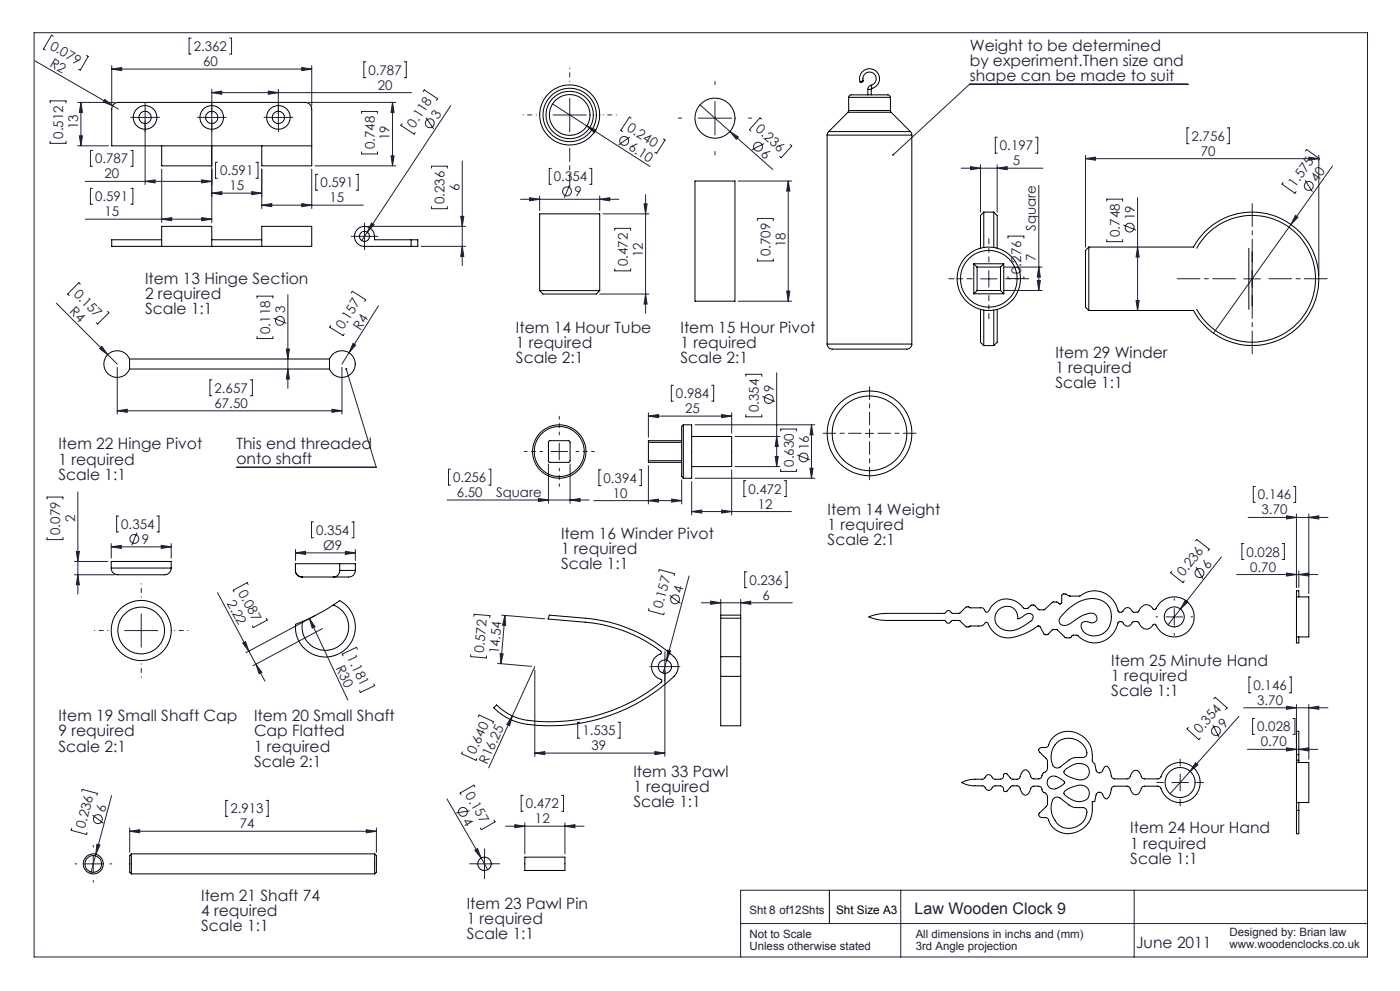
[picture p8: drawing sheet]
<svg xmlns="http://www.w3.org/2000/svg" width="420mm" height="297mm" viewBox="0 0 420 297" stroke-linecap="round" stroke-linejoin="round" font-family="sans-serif">
<g fill="none" stroke="#1b2136" stroke-width=".3">
<path d="M10.2 9.8h400v277h-400zM10.5 18.2l23.3 13.5M16 10.9l-.5-.4-2.4 4.2 .5 .3M25.9 16.6l.6 .3-2.4 4.1-.5-.3M33.5 19.7v12M57.4 11.4h-.7v4.8h.7M68.9 11.4h.6v4.8h-.6M93.5 19.7v12M109.8 18.5h-.7v4.8h.7M121.2 18.5h.7v4.8h-.7M15 30.8v-.6h4.8v.6M23.3 30.7h11.2"/>
<path d="M24.3 30.7v13M24.3 30.7l.4 3h-.9zM31.4 29.8l2.4 1.9-2.8-1.1zM33.5 20.7l3-.5v1zM33.5 20.7h60M33.8 31.7l1.7 1M41 35.2h5M43.5 32.7v22.6M61 35.2h5M63.5 27.8l3-.5v1zM63.5 26.8v39.9M63.5 27.8h59.9"/>
<path d="M80.5 27.3l3 .5-3 .5zM81 35.2h5M83.5 26.8v10.9M90.5 20.2l3 .5-3 .5zM92.5 30.7h26.2M108.5 34v-.6h4.7v.6M117.8 30.7l.4 3h-.9zM117.8 30.7v19M120.6 37.1l-.3 .5 3.9 2.6 .4-.5M126.9 27.5l.4-.6 4 2.7-.4 .5M127.8 35.2l2.3 3.4M135.2 31.7l-26.7 40.4"/>
<path d="M165.8 31.1l10.2 6.6M165.9 34.5h10M170.9 29.5v10M176 37.7l2.8 1.3-.5 .8zM176 37.7l19 12.2M189.3 35.4l-.5-.3-2.6 4 .6 .3M209.5 35.4h10M210 31.4l9 8M214.5 30.4v10M219 39.4l12.8 11.4M219 39.4l2.5 1.7-.6 .6zM228.5 35.7l-.5-.4-3.2 3.6 .5 .4"/>
<path d="M356.4 25.3h-65.6l-22.8 21.1M356.7 38.3h-.6v4.8h.6M368.2 38.3h.6v4.8h-.6M15 42.3v.7h4.8v-.7M23.3 43.7h9.2M23.8 40.7h.9l-.4 3zM25.6 54.4h37.9M27.8 45.1h-.7v4.7h.7M27.8 56.4h-.7v4.8h.7M39.3 45.1h.6v4.7h-.6M39.3 56.4h.6v4.8h-.6M43.5 54.4l3-.5v.9z"/>
<path d="M48.5 50.7v16M60.5 53.9l3 .5-3 .4zM63.5 57.9h15M63.5 57.9l3-.5v.9zM65.3 48.6h-.6v4.8h.6M75.5 57.4l3 .5-3 .4zM76.8 48.6h.6v4.8h-.6M78.5 50.7v11.8M93.5 50.7v11.8M94.5 49.7h24.2M95.3 52.2h-.6v4.8h.6M106.8 52.2h.7v4.8h-.7"/>
<path d="M108.5 45.5v.6h4.7v-.6M117.3 46.7h.9l-.4 3zM129.4 50.4v-.6h4.8v.6M138.7 48.3v31.3M156.1 59.7h29.6M158.9 59.3l3 .4-3 .5zM161.9 58.7v4.4M165.4 50.5h-.6v4.7h.6M170.9 55.5l-1.6 3.8M176.9 50.5h.6v4.7h-.6M179.9 59.7l3-.4v.9zM179.9 58.7v4.4"/>
<path d="M188.9 41.1l-3.3 2.3M193.7 58.3v35.6M199 41.6l.5 .3-2.5 4.1-.6-.4M221.5 54.3h16M229.2 43l-3.6 1.9M236.5 54.3l.5 3h-1zM236.5 54.3v36M237.1 43.3l.4 .4-3.1 3.6-.5-.4M288.4 50.4h24.5M291.1 49.9l3 .5-3 .5zM294.1 49.4v14.2M299.2 49.4v14.2"/>
<path d="M299.2 50.4l3-.5v1zM299.2 41.1h-.6v4.8h.6M310.7 41.1h.6v4.8h-.6M311.6 55.5v31.6M325.6 47.6l3-.5v.9zM325.6 46.6v27.4M325.6 47.6h70M341.3 59.2v33.9M385 54.7l-.4 .5 3.9 2.7 .3-.5M391.5 54l2.2 3.5M391.6 45.3l.4-.5 3.9 2.8-.4 .5M392.6 47.1l3 .5-3 .4z"/>
<path d="M395.6 46.6v35.9M399.7 49.8l-12.4 17.5M25.6 65.7h37.9M48.5 65.7l3-.5v.9zM60.5 65.2l3 .5-3 .4zM78.5 61.5l3-.5v.9zM78.5 61.5h30.5M90.5 61l3 .5-3 .4zM106.9 70.8h4.9M109.4 68.3v5M110.3 67.8h29.4M111.4 66.8l.8 .5-2 2.3z"/>
<path d="M126.3 73.8h13.4M129.4 61.9v.6h4.8v-.6M138.2 64.8h.9l-.4 3zM138.7 73.8l.4 3h-.9zM180.9 64.1h13.8M184.4 69v-.6h4.8v.6M193.2 61.1h.9l-.4 3zM227.2 66.1v-.6h4.8v.6M227.2 77.6v.6h4.8v-.6M302.4 71.4v-.6h4.8v.6M332 60.3v-.6h4.8v.6M332 71.8v.6h4.8v-.6"/>
<path d="M337 67.4l3.8 1.6M341.3 74l.4 3h-.9zM387.3 67.3l-23.3 32.5M388.6 64.6l.8 .5-2.1 2.2zM16.9 90.9l15.4 15.4M24.1 85.2l-.4-.5-3.4 3.4 .4 .4M32.2 93.3l.5 .4-3.4 3.4-.4-.4M77.1 89.4v-.6h4.8v.6M82.1 95.4l3.8 1.5M86.4 88.3v28.1M99.2 97.5l-.3 .6 4 2.5 .4-.5M105.4 87.8l.3-.5 4 2.5-.3 .5"/>
<path d="M113.5 91.7l-8.8 14M179.9 88.1h14.8M184.4 80.5v.7h4.8v-.7M193.7 88.1l.4 3h-.9zM221.5 90.3h16M236 87.2h1l-.5 3.1zM294.1 83.6h5.1M296.7 81.1v5M301.1 80h11.5M301.1 87.1h11.5M302.4 82.9v.6h4.8v-.6M311.2 84.1h.9l-.5 3z"/>
<path d="M311.6 80l.5 3h-.9zM340.8 90.1h.9l-.4 3zM373.1 83.6h5M375.6 81.1v5M29.9 104.5l.7-.7 1.7 2.5zM32.3 106.3l2.9 2.8M35.2 110.1v14M63.6 113.8h-.6v4.8h.6M75.1 113.8h.6v4.8h-.6M77.1 100.9v.6h4.8v-.6M85.9 104.6h.9l-.4 3zM86.4 110.6l.4 3h-.9z"/>
<path d="M102.6 110.1v14M103.9 110.6l9 29.5h-42M104.7 105.7l-2.1 3.4M105.9 102.9l.8 .5-2 2.3zM202 115.5h-.6v4.7h.6M213.5 115.5h.6v4.7h-.6M223.8 112.8v-.6h4.7v.6M228.7 118.8l3.8 1.6M233 111.7v28.1M35.2 123.1l3-.4v.9zM35.2 123.1h67.4M99.6 122.7l3 .4-3 .5z"/>
<path d="M164.5 139.1v11.7M165.3 135.3h5M167.8 132.8v5M171 139.1v11.7M194.5 124.7l3-.5v1zM194.5 123.7v7.4M194.5 139.6v11.4M194.5 124.7h25M208.5 127.3h35.9M216.5 124.2l3 .5-3 .5zM219.5 123.7v6.1M220.5 130.8h13.5"/>
<path d="M220.5 139.8h13.5M223.8 124.3v.6h4.7v-.6M232.6 136.8h.9l-.5 3zM233 130.8l.5 3h-.9zM234.2 129.2v-.6h4.8v.6M239.2 136.3l3.8 1.6M243.5 127.3l.4 3h-.9zM243.5 127.3v16M259.6 129.9h2.5M260.8 128.6v2.5M14.1 149.6v-.6h4.8v.6M23.4 147.4v30.6"/>
<path d="M35.6 154.7h-.6v4.7h.6M41.1 159.6l-1.6 3.8M47.1 154.7h.6v4.7h-.6M94.1 156.4h-.6v4.8h.6M105.6 156.4h.6v4.8h-.6M134.1 149.9h42.7M135.1 140.6h-.6v4.8h.6M146.6 140.6h.6v4.8h-.6M161.5 149.4l3 .5-3 .4zM171 149.9l3-.5v.9zM178.1 150h26.4M180.3 140.8h-.6v4.8h.6"/>
<path d="M191.8 140.8h.6v4.8h-.6M194.5 150l3-.4v.9zM201.5 149.6l3 .4-3 .5zM204.5 143.8v7.2M207.5 153.3l3-.4v.9zM207.5 144.3v10M207.5 153.3h29.9M208.5 143.3h35.9M216.5 152.9l3 .4-3 .5zM219.5 140.8v13.5M223.8 144.1h-.6v4.7h.6M234.2 140.7v.6h4.8v-.6"/>
<path d="M235.3 144.1h.6v4.7h-.6M243 140.3h.9l-.4 3zM374.4 155.1h24M376.6 145.8h-.6v4.8h.6M385.9 154.6l3 .5-3 .4zM388.1 145.8h.6v4.8h-.6M388.9 154.1v22M392.6 155.1l3-.5v.9zM392.6 154.1v23.8M14.1 161.1v.6h4.8v-.6M22.4 168.3h9.9M22.4 172.3h12"/>
<path d="M22.9 165.3h.9l-.4 3zM23.4 172.3l.4 3h-.9zM33.4 162.9v4.3M33.4 163.9h18M33.4 163.9l3-.5v1zM48.4 163.4l3 .5-3 .5zM51.4 162.9v4.3M65.3 177.6l9.3 17.6M74.4 175.2l-.2-.6-4.2 2.3 .2 .5M88.7 164.7v3.3M88.7 165.7h17.9M88.7 165.7l3-.5v1z"/>
<path d="M103.6 165.2l3 .5-3 .5zM106.6 164.7v3.3M197.6 171.3l.2-.6 4.6 1.2-.2 .6M200.9 178.4l3.3 2.5M206.7 172.6l-6.7 25.3M216.2 179.6v4.7M222.2 179.6v4.7M224 171.4h-.6v4.7h.6M235.5 171.4h.6v4.7h-.6M351.5 171.2l-.3 .5 3.7 2.9 .4-.5M355.6 179.9l.7 .5-2.2 2.1zM358.7 162.1l.3-.4 3.8 2.9-.4 .5"/>
<path d="M358.8 170l2.1 3.5M366.4 166.9l-12.3 15.6M371 172.2h24.4M373.2 162.9h-.6v4.8h.6M384.7 162.9h.6v4.8h-.6M385.9 171.7l3 .5-3 .4zM389.6 172.2l3-.5v.9zM389.6 171.2v4.9M37.4 189h9.9M42.4 184v10M72.8 192.7l.9-.4 .9 2.9zM74.6 195.2l2.2 3.9"/>
<path d="M76.8 199.1l2.7 5M76.8 199.1l1.8 2.4-.8 .4zM79.9 185.3l.3 .5-4.2 2.3-.3-.5M92.8 185.3l1.7 2.6-.8 .3zM92.8 185.3l11.6 24.5M94.6 184.5l-20.8 11.1M96.7 188.4l-20.8 11.1M107.2 194.6l-.2-.6-4.3 2 .2 .6M141.2 196.2l-.1 .6 4.8 .4v-.6M142.2 184.7v-.6l4.8 .4-.1 .6M149.3 198.8l10.2 .9M150 195.9l1 .1-.8 2.9z"/>
<path d="M150.5 184.4l12.9 1.1M151.5 184.4l-1.3 14.5M151.5 184.4l.2 3.1-.9-.1zM160.4 199.8l-13.8 30.3M194.7 182.4l-.2 .6 4.6 1.2 .1-.6M197 199.8h5M199.5 197.3v29.4M200 197.9l-1.1 3.8M200.3 194.8l.9 .3-1.2 2.8zM210.4 180.7h27.3M213.2 180.2l3 .5-3 .4zM222.2 180.7l3-.5v.9z"/>
<path d="M349.8 184.9h5M352.3 182.4v5M354.1 182.5l-3.7 4.8M112.1 205l.3 .5-4.3 2-.3-.5M143.5 214.9l.3-.6 4.3 2-.3 .5M153.7 214.6l-.8 2.9-.9-.4zM160.4 200.8v25.9M173.9 216.5h-.6v4.7h.6M185.4 216.5h.6v4.7h-.6M356.5 218l-.4 .5 3.6 3.1 .4-.4M363.9 217.2l1.8 3.7M364.1 209.4l.5-.4 3.5 3.2-.4 .4"/>
<path d="M371.7 214.7l-14.7 16.5M373.1 212.1h25.3M375.3 202.9h-.6v4.7h.6M376.4 215.3h-.6v4.8h.6M385.9 211.7l3 .4-3 .5zM386.8 202.9h.6v4.7h-.6M387.9 215.3h.6v4.8h-.6M388.9 211.1v13.5M392.6 211.1v16.4M392.6 212.1l3-.4v.9zM24.5 237.1l.2-.5 4.5 1.2-.1 .6M33.5 238.4l-6.3 23.4"/>
<path d="M68.4 239.9h-.7v4.7h.7M79.9 239.9h.6v4.7h-.6M134.1 239.4l10.3 17.8M138.7 225.3l-.2 .6 4.3 2 .3-.6M142.5 235.8l-.3-.5-4.2 2.4 .3 .5M157 238.4h-.6v4.7h.6M160.4 225.7l3-.5v1zM160.4 225.7h39.1M168.5 238.4h.6v4.7h-.6M196.5 225.2l3 .5-3 .5zM351.5 234.5h5.1M354 232v5"/>
<path d="M357 231.2l-6 6.7M358.7 228.6l.7 .6-2.4 2zM374.2 224.6h21.2M385.9 224.1l3 .5-3 .5zM389.6 224.6l3-.5v1zM21.5 248.2l-.2 .6 4.7 1.3 .1-.6M25.5 258.9h5M27.7 244.3l3.3 2.4M28 256.4v5M29.1 253l.9 .3-1.2 2.7zM38.9 249.1l3-.4v.9zM38.9 248.1v7.3"/>
<path d="M38.9 249.1h74M109.9 248.7l3 .4-3 .5zM112.9 248.1v7.3M140.9 243l-4.1 .6M142.5 254.8l.8-.5 1.1 2.9zM142.8 258.9h5M144.4 257.2l1.9 3.4M145.3 256.4v5M148.2 245.8l.3 .5-4.1 2.4-.3-.6M151.7 247.6h23.5M154.4 247.2l3 .4-3 .5zM157.4 246.6v9.3"/>
<path d="M169.5 247.6l3-.4v.9zM169.5 246.6v9.3M222.2 276.8h188M270.2 266.8v20M340.3 266.8v20M410.2 266.8h-188v20"/>
<circle cx="128.9" cy="36.9" r="1.34"/>
<circle cx="170.1" cy="57.4" r="1.34"/>
<circle cx="187.2" cy="42.3" r="1.34"/>
<circle cx="227.4" cy="44" r="1.34"/>
<circle cx="392.6" cy="55.7" r="1.33"/>
<circle cx="338.9" cy="68.2" r="1.32"/>
<circle cx="84" cy="96.2" r="1.33"/>
<circle cx="230.6" cy="119.6" r="1.33"/>
<circle cx="241.1" cy="137.1" r="1.33"/>
<circle cx="40.3" cy="161.5" r="1.33"/>
<circle cx="202.5" cy="179.6" r="1.34"/>
<circle cx="359.9" cy="171.7" r="1.33"/>
<circle cx="364.8" cy="219.1" r="1.33"/>
<circle cx="29.4" cy="245.5" r="1.33"/>
<circle cx="138.9" cy="243.3" r="1.32"/>
</g>
<g fill="none" stroke="#1b2136" stroke-width=".3" stroke-dasharray="15.2 1.3 1.3 1.3">
<path d="M41 35.2h-1.8M43.5 32.7v-1.9M43.5 37.7v1.8M46 35.2h1.9M61 35.2h-1.8M63.5 32.7v-1.9M63.5 37.7v1.8M66 35.2h1.9M81 35.2h-1.8M83.5 32.7v-1.9M83.5 37.7v1.8M86 35.2h1.9"/>
<path d="M204.5 35.4h-1M214.5 25.4v-1M224.5 35.4h1M214.5 45.4v1M106.9 70.8h-1.5M109.4 68.3v-1.5M109.4 73.3v1.5M111.9 70.8h1.5M352.3 179.9v-.5M197 199.8h-2M199.5 197.3v-2M202 199.8h2"/>
<path d="M347.3 184.9h-.5M352.3 189.9v.5M357.3 184.9h.5M199.5 202.3v2M349.1 234.5h-2M354.1 229.5v-2M354.1 239.5v2M359.1 234.5h2M23 258.9h-.5M28 253.9v-.5M33 258.9h.5M142.9 258.9h-2"/>
<path d="M145.4 256.4v-2M147.9 258.9h2M28 263.9v.5M145.4 261.4v2"/>
</g>
<path d="M162.8 135.3h-5.5M167.8 130.3v-5.5M172.8 135.3h5.5M167.8 140.3v5.5" fill="none" stroke="#1b2136" stroke-width=".3" stroke-dasharray="15.2 1.3 1.3 1.3" stroke-dashoffset="14.4"/>
<path d="M160.9 34.4h-4M170.9 24.4v-4M180.9 34.4h4M42.4 178.9v-4M32.4 188.9h-4M42.4 198.9v4M52.4 188.9h4" fill="none" stroke="#1b2136" stroke-width=".3" stroke-dasharray="15.2 1.3 1.3 1.3" stroke-dashoffset="15.1"/>
<path d="M375.7 78.5v-17.5M370.7 83.5h-17.5M375.7 88.5v17.5M380.7 83.5h17.5" fill="none" stroke="#1b2136" stroke-width=".3" stroke-dasharray="15.2 1.3 1.3 1.3" stroke-dashoffset="8.4"/>
<path d="M296.7 78.5v-7M291.7 83.5h-7M296.7 88.5v7M301.7 83.5h7" fill="none" stroke="#1b2136" stroke-width=".3" stroke-dasharray="15.2 1.3 1.3 1.3" stroke-dashoffset="13.6"/>
<path d="M170.9 44.4v11.7" fill="none" stroke="#1b2136" stroke-width=".3" stroke-dasharray="15.2 1.3 1.3 1.3" stroke-dashoffset="11.3"/>
<path d="M258.4 129.9h-11.5M260.9 127.4v-11.5M260.9 132.4v11.4M263.4 129.9h11.4" fill="none" stroke="#1b2136" stroke-width=".3" stroke-dasharray="15.2 1.3 1.3 1.3" stroke-dashoffset="11.4"/>
<path d="M248.8 266.8v10" fill="none" stroke="#000" stroke-width=".3"/>
<g fill="#1b2136">
<path d="M92.8 185.3l1.7 2.6-.8 .3z"/>
<path d="M142.5 254.8l.8-.5 1.1 2.9z"/>
<path d="M29.9 104.5l.7-.7 1.7 2.5z"/>
<path d="M31.4 29.8l2.4 1.9-2.8-1.1z"/>
<path d="M358.7 228.6l.7 .6-2.4 2z"/>
<path d="M355.6 179.9l.7 .5-2.2 2.1z"/>
<path d="M388.6 64.6l.8 .5-2.1 2.2z"/>
<path d="M111.4 66.8l.8 .5-2 2.3z"/>
<path d="M105.9 102.9l.8 .5-2 2.3z"/>
<path d="M153.7 214.6l-.8 2.9-.9-.4z"/>
<path d="M200.3 194.8l.9 .3-1.2 2.8z"/>
<path d="M29.1 253l.9 .3-1.2 2.7z"/>
<path d="M219 39.4l2.5 1.7-.6 .6z"/>
<path d="M176 37.7l2.8 1.3-.5 .8z"/>
<path d="M103.7 110.3a.31 .31 0 0 0 0 .5 .31 .31 0 0 0 .5-.2 .31 .31 0 0 0-.4-.3l.1 .3zM267.7 46.2v.4l.3-.2-.3 .2a.31 .31 0 0 0 .5 0 .31 .31 0 0 0-.1-.5 .31 .31 0 0 0-.4 .1z"/>
<path d="M171 149.9l3-.5v.9zM161.5 149.4l3 .5-3 .4z"/>
<path d="M389.6 224.6l3-.5v1zM385.9 224.1l3 .5-3 .5z"/>
<path d="M75.5 57.4l3 .5-3 .4zM63.5 57.9l3-.5v.9zM179.9 59.7l3-.4v.9zM158.9 59.3l3 .4-3 .5zM216.5 124.2l3 .5-3 .5zM194.5 124.7l3-.5v1zM201.5 149.6l3 .4-3 .5zM194.5 150l3-.4v.9zM169.5 247.6l3-.4v.9zM154.4 247.2l3 .4-3 .5zM392.6 212.1l3-.4v.9zM385.9 211.7l3 .4-3 .5z"/>
<path d="M33.5 20.7l3-.5v1zM90.5 20.2l3 .5-3 .5zM78.5 61.5l3-.5v.9zM90.5 61l3 .5-3 .4zM48.5 65.7l3-.5v.9zM60.5 65.2l3 .5-3 .4zM207.5 153.3l3-.4v.9zM216.5 152.9l3 .4-3 .5zM88.7 165.7l3-.5v1zM103.6 165.2l3 .5-3 .5zM38.9 249.1l3-.4v.9zM109.9 248.7l3 .4-3 .5zM325.6 47.6l3-.5v.9zM392.6 47.1l3 .5-3 .4z"/>
<path d="M160.4 225.7l3-.5v1zM196.5 225.2l3 .5-3 .5z"/>
<path d="M43.5 54.4l3-.5v.9zM60.5 53.9l3 .5-3 .4z"/>
<path d="M63.5 27.8l3-.5v1zM80.5 27.3l3 .5-3 .5z"/>
<path d="M213.2 180.2l3 .5-3 .4zM222.2 180.7l3-.5v.9z"/>
<path d="M48.4 163.4l3 .5-3 .5zM33.4 163.9l3-.5v1zM299.2 50.4l3-.5v1zM291.1 49.9l3 .5-3 .5z"/>
<path d="M392.6 155.1l3-.5v.9zM385.9 154.6l3 .5-3 .4zM389.6 172.2l3-.5v.9zM385.9 171.7l3 .5-3 .4z"/>
<path d="M151.5 184.4l.2 3.1-.9-.1zM150 195.9l1 .1-.8 2.9z"/>
<path d="M23.8 40.7h.9l-.4 3zM24.3 30.7l.4 3h-.9z"/>
<path d="M86.4 110.6l.4 3h-.9zM85.9 104.6h.9l-.4 3z"/>
<path d="M311.6 80l.5 3h-.9zM311.2 84.1h.9l-.5 3z"/>
<path d="M117.8 30.7l.4 3h-.9zM117.3 46.7h.9l-.4 3zM138.2 64.8h.9l-.4 3zM138.7 73.8l.4 3h-.9zM193.2 61.1h.9l-.4 3zM193.7 88.1l.4 3h-.9zM236.5 54.3l.5 3h-1zM236 87.2h1l-.5 3.1zM233 130.8l.5 3h-.9zM232.6 136.8h.9l-.5 3zM243.5 127.3l.4 3h-.9zM243 140.3h.9l-.4 3zM22.9 165.3h.9l-.4 3zM23.4 172.3l.4 3h-.9zM341.3 74l.4 3h-.9zM340.8 90.1h.9l-.4 3z"/>
<path d="M72.8 192.7l.9-.4 .9 2.9zM76.8 199.1l1.8 2.4-.8 .4z"/>
<path d="M35.2 123.1l3-.4v.9zM99.6 122.7l3 .4-3 .5z"/>
</g>
<g fill="none" stroke="#000" stroke-width=".3">
<path d="M34.1 31.3l.5-.4 .9-.2h56a2.05 2.05 0 0 1 2 2v11h-60v-11l.2-.9zM248.6 39.4l-.5 1.1M248.6 39.4h24.5M254.4 33.7h12.9M254.4 33.7l-5.8 5.7M254.6 33.1l-.2 .6M254.6 29.2a.97 .97 0 0 1 1.4-.8h10.5l.5 .3 .1 .5M254.6 33.1h12.5M254.6 29.2h12.5M254.6 29.2v3.9M258 24.5a3 3 0 0 1 2-3.8 3 3 0 0 1 3.8 2.1 3 3 0 0 1-2.3 3.7M258.9 24.2l-.5 .5-.4-.2"/>
<path d="M258.9 24.2a2 2 0 0 1 1.4-2.5 2 2 0 0 1 2.5 1.4 2 2 0 0 1-1.5 2.4M258.9 24.2l-.9 .3M260.4 26.8h1M260.4 26.8v1.6M261.3 25.5a1.31 1.31 0 0 0-.9 1.3M261.3 25.5l.2 1M261.4 26.8v1.6M261.5 26.5l-.1 .3M267.1 33.1l.2 .6M267.1 29.2v3.9M267.3 33.7l5.8 5.7M273.1 39.4l.4 1.1"/>
<path d="M48.5 43.7v6h15v-6M78.5 43.7v6h15v-6M208.5 54.3h12v36h-12zM248.1 40.5h25.4M248.1 40.5v62.6M273.5 40.5v62.6M48.5 73.8v-6h15v6M48.5 71.9h-15v1.9h60v-6h-15v6M63.5 71.9h15M123.3 71.9h2v1.9h-2M123.3 71.9h-10.9a3.2 3.2 0 0 0-2.3-4 2.99 2.99 0 0 0-3.7 2.6 2.99 2.99 0 0 0 3 3.3h13.9M123.3 71.9v1.9"/>
<path d="M292.1 79.1h9M292.1 79.1v8.9M292.1 79.1l1 .9M295.1 63.6v10.6M295.1 63.6l-1 1v9.8M295.1 63.6h3M298.1 63.6v10.6M298.1 63.6l1.1 1v9.8M301.1 79.1v8.9M301.1 79.1l-1 .9M326.6 74v19.1M326.6 74l-1 1.1v17l1 1"/>
<path d="M326.6 74h31.4M358 74.2a20 20 0 0 1 30.3-6.1 20 20 0 0 1 0 30.9 20 20 0 0 1-30.3-6M359 74.4a19 19 0 0 1 28.8-5.5 19 19 0 0 1 0 29.3 19 19 0 0 1-28.8-5.5M374.7 74.4v18.3M375.6 75.4v16.3M161.9 87.1h18M161.9 87.1v-23h18v23M161.9 87.1l1 1h16l1-1M292.1 88h9M293.1 87.1h7M293.1 87.1l-1 .9M293.1 80v7.1"/>
<path d="M293.1 80h7M294.1 92.7v9.8l1 1.1M295.1 93v10.6M298.1 93v10.6M299.2 92.7v9.8l-1.1 1.1M300.1 87.1l1 .9M300.1 80v7.1M326.6 93.1h31.4M38.9 107.6a4 4 0 0 0-6.2-1.7 4 4 0 0 0 0 6.4 4 4 0 0 0 6.2-1.7M38.9 107.6v3M38.9 110.6h59.9M38.9 107.6h59.9"/>
<path d="M98.8 107.6a4 4 0 0 1 6.2-1.7 4 4 0 0 1 0 6.4 4 4 0 0 1-6.2-1.7M98.8 107.6v3M248.1 103.1a2.01 2.01 0 0 0 2.7 1.5h21.1a1.46 1.46 0 0 0 1.6-1.5M248.1 103.1h25.4M295.1 103.6h3M164.6 132.3l.3-.2h5.9l.2 .4v5.9l-.4 .2-5.9-.1-.2-.3zM194.5 138.1v.5h10M194.5 132.6h10M194.5 138.1h10M194.5 132.6v5.5M204.5 132.1h-10v.5M205 127.3l-.5 .5v15l.5 .5"/>
<path d="M205 127.3v16M205 127.3h2.5v16h-2.5M207.5 130.8h12v9h-12M33.4 170.2a2.53 2.53 0 0 0 3.3 2.1h12.1a2.12 2.12 0 0 0 2.6-2.1M33.4 170.2v-1.9h18v1.9M33.4 170.2h18M88.6 171a1.97 1.97 0 0 0 2.2 1.9M88.6 171h.1M88.6 168.9v2.1M88.6 168.9h.1M88.7 171a2 2 0 0 0 2.1 1.9M88.7 168.9h13.2"/>
<path d="M90.8 172.9h9.2M101.9 171l-.1 .8-.5 .7-1.3 .4M101.9 168.9h4.7v2.1M101.9 171h4.7M101.9 168.9v2.1M106.6 171a2.36 2.36 0 0 1-3.1 1.9h-3.5M388.9 178.9h3.7v12h-3.7M388.9 178.9v12M388.9 178.9v-1.8h.7v1.8M100 181.3l1.4-.9a.91 .91 0 0 1 1.5 .3 9 9 0 0 1-1.6 15.4 9 9 0 0 1-12.6-9l2.1-.9M100 181.3a7 7 0 0 1 4.2 8.7 7 7 0 0 1-8.5 4.6 7 7 0 0 1-4.9-8.4M100 181.3l-5.4 3.2-3.8 1.7"/>
<path d="M164.8 184.4l10.8 .9a44.4 44.4 0 0 1 27.1 12.2 4.1 4.1 0 0 1-.5 5.2 53.5 53.5 0 0 1-46.5 13.9 17 17 0 0 1-7.6-4.5l.9-.8a17.2 17.2 0 0 0 12.6 4.9 51.8 51.8 0 0 0 37-12.1l-.1-.3a4.2 4.2 0 0 1-3-3.9 4.2 4.2 0 0 1 2.8-4l.1-.4a41.9 41.9 0 0 0-22.9-9l-11.1-1zM216.2 196.8v5.9M216.2 185.3v11.5M216.2 196.8h6M216.2 185.3h6M216.2 185.3v-.9h6v.9M222.2 196.8v5.9M222.2 185.3v11.5M260.6 184.9a14.7 14.7 0 0 1 5.4-1.1h17.5a1.05 1.05 0 0 1 .9-.8 1.05 1.05 0 0 1 1.1 .7l2.3 .1 2.1-1.9h.8l.3 .3h3.8l1.2 1.3 .7-.5a6 6 0 0 1 10.5-.7h1.1l1.1-.9 .7-.1 1.6 1.4h1.6l2.6-2.3h1.2l.8 .6 .5-.1 .1-2.5 .4-.4h.6l1.4 .6h3a7.1 7.1 0 0 1 11.6 4.6l.4 .3 .8-.2a1.59 1.59 0 0 1 1.6-1.2 1.59 1.59 0 0 1 1.5 1.3l1.7-.1a2.37 2.37 0 0 1 1.9-1.9 2.37 2.37 0 0 1 2.5 1.1 .49 .49 0 0 0 .5 .2 .49 .49 0 0 0 .4-.3 6 6 0 0 1 9.3-2.1 6 6 0 0 1-.3 9.5 6 6 0 0 1-9.2-2.7h-.5a2.34 2.34 0 0 1-2.4 1.4 2.34 2.34 0 0 1-2.1-1.9l-.4-.3-1.4 .1a1.6 1.6 0 0 1-1.5 1.3 1.6 1.6 0 0 1-1.6-1.3l-.8-.1-.4 .2a7.2 7.2 0 0 1-5 5.9 7.2 7.2 0 0 1-7.5-2h-1.2l-.7 .7h-1.4l-2.7-2.4h-1.3l-1.3 1.4-.9 .1-1.5-2.5-.7-.1a17.5 17.5 0 0 1-9.5 3.6 7.5 7.5 0 0 1-5.7-4.7h-.3l-.8 .8-.9 .3h-3.1l-.3 .3h-.8l-2.1-2h-2.2a1.11 1.11 0 0 1-.9 .8 1.11 1.11 0 0 1-1.1-.6l-18.3-.2-2.7-.4zM299.8 182.5a3.3 3.3 0 0 1 3.8-.5 3.3 3.3 0 0 1 1.7 3.5l.6-.1 1.1-.7a1.62 1.62 0 0 1 1.6-.9 1.62 1.62 0 0 1 1.4 1.2l-.1 .3a2.26 2.26 0 0 1-1.5 1.4l-.8 .6a6.3 6.3 0 0 1-8.1 .5 3.5 3.5 0 0 1 .3-5.3zM318 181h.1M320 182.9a10.1 10.1 0 0 1 10.2-3.1 5.6 5.6 0 0 1 2.6 8 4.7 4.7 0 0 1-8.1 .9 1.54 1.54 0 0 1 0-2.1 1.54 1.54 0 0 1 2.1-.1 1.5 1.5 0 0 0 2.3-.7 1.5 1.5 0 0 0-1.2-2 10.3 10.3 0 0 0-6.5 2.9 2.43 2.43 0 0 1-3.5 .1 1.99 1.99 0 0 1 .8-2.5z"/>
<path d="M388.9 190.9v1.8h.7v-1.8M216.2 202.7v14.8h6v-14.8M216.2 202.7h6M288.4 234.5a8.8 8.8 0 0 1 4.1-1h2.3l.7-.4a1.2 1.2 0 0 1 1.2-.9 1.2 1.2 0 0 1 1.1 1l.6 .3h1.8a1.55 1.55 0 0 0 1-1.6l.7-.1 1.6 1.6 1.8 .1a1.43 1.43 0 0 0 1-1.5 1.34 1.34 0 0 1 1.3-1.3 1.34 1.34 0 0 1 1.4 1.2 1.4 1.4 0 0 0 1.2 1.5h1.6a2.04 2.04 0 0 0 1-1.6l1-.6 .4-.6v-2.6l-.2-.5-2.1-2a.81 .81 0 0 1-.2-1 .81 .81 0 0 1 .9-.5h1.2l.6-.3a6.4 6.4 0 0 1 10.3-3.1 7.9 7.9 0 0 1 3 7.6l.7 .6 .5 2.2a1.09 1.09 0 0 0 1.1 .6 1.09 1.09 0 0 0 .9-1 .95 .95 0 0 1 1-1 .95 .95 0 0 1 .9 1l.3 .6a2.11 2.11 0 0 0 .9 2.2h4.3a1.56 1.56 0 0 0 1.1-1.4 1.38 1.38 0 0 1 1.3-1.2 1.38 1.38 0 0 1 1.4 1.2 1.46 1.46 0 0 0 1.2 1.4h4.2l.6-.3a6.1 6.1 0 0 1 9.4-3.5 6.1 6.1 0 0 1-.4 10.1 6.2 6.2 0 0 1-9-3.8l-.6-.3-4.5 .1a1.56 1.56 0 0 0-.9 1.4 1.47 1.47 0 0 1-1.6 1.1 1.47 1.47 0 0 1-1.3-1.5 1.15 1.15 0 0 0-1.1-1.1h-3.9a1.48 1.48 0 0 0-1 1.8 2.49 2.49 0 0 1-1.3 2 2.07 2.07 0 0 1-1.2-1.6l-.5-.3h-.6l-.7 .4-.5 2.3h-.7v2.7a7.1 7.1 0 0 1-4.7 6.5 7.1 7.1 0 0 1-7.8-2.1l-.6-1.5a.99 .99 0 0 0-1-.8h-1.2a.76 .76 0 0 1-.8-.5 .76 .76 0 0 1 .3-.8l2.1-2.1 .3-.8-.2-2.5-.3-.5-1-.6-.2-.5a1 1 0 0 0-1-1.1h-1.6a1.49 1.49 0 0 0-1 1.5 1.34 1.34 0 0 1-1.4 1.2 1.34 1.34 0 0 1-1.3-1.3 1.35 1.35 0 0 0-1.2-1.5h-1.5l-1.5 1.6a.63 .63 0 0 1-1-.4 1.07 1.07 0 0 0-1-1.2h-1.7l-.7 .4a1.18 1.18 0 0 1-1.2 1 1.18 1.18 0 0 1-1.1-1.1l-.6-.3-3.9-.1zM314.8 233a3.3 3.3 0 0 1 4.2 1l.4 .5a4.1 4.1 0 0 1-4 1.9 1.95 1.95 0 0 1-.6-3.4zM316.1 239.3l.5-.3 .9-.1 4 2.8 1.4 .3h1.9a1.36 1.36 0 0 1 1.1 2.2 5.3 5.3 0 0 1-9 2.4 6.4 6.4 0 0 1-.8-7.3zM317.1 222.6a5.4 5.4 0 0 1 5.6-1 5.4 5.4 0 0 1 3.3 4.5l-.2 .5-.7 .4h-2.2l-1.7 .4-3.1 2.5a1.55 1.55 0 0 1-2.5-1.2 6.1 6.1 0 0 1 1.5-6.1zM319.6 236.9a8.7 8.7 0 0 1 5.4-1.5 2.47 2.47 0 0 1 1.8 2.8 2.47 2.47 0 0 1-2.7 2 6.7 6.7 0 0 1-4.9-2.4v-.3zM319.8 230.5a5.2 5.2 0 0 1 6.3-1 2.52 2.52 0 0 1 .4 3.1 2.52 2.52 0 0 1-2.9 1.1 6.8 6.8 0 0 1-4.4-2.2zM388.9 228.5v12M388.9 228.5h3.7v12h-3.7M388.9 227.9v.6"/>
<path d="M388.9 226.2v-7h.7v7M388.9 227.9h.7M388.9 226.2v1.7M388.9 226.2h.7M389.6 227.9v.6M389.6 226.2v1.7M39.4 255.9v6M39.4 255.9l-.5 .5v5l.5 .5M39.4 255.9h73M112.4 255.9v6M112.4 255.9l.5 .5v5l-.5 .5M157.4 256.9h12.1v4h-12.1z"/>
<path d="M388.9 242.9v7h.7v-7M388.9 242.9h.7M388.9 240.5v2.4M389.6 240.5v2.4M39.4 261.9h73"/>
<circle cx="43.5" cy="35.2" r="3.5"/>
<circle cx="43.5" cy="35.2" r="1.84"/>
<circle cx="63.5" cy="35.2" r="3.5"/>
<circle cx="63.5" cy="35.2" r="1.84"/>
<circle cx="83.5" cy="35.2" r="3.5"/>
<circle cx="83.5" cy="35.2" r="1.85"/>
<circle cx="170.9" cy="34.5" r="6.1"/>
<circle cx="170.9" cy="34.4" r="8"/>
<circle cx="170.9" cy="34.4" r="9"/>
<circle cx="170.9" cy="34.4" r="7.1"/>
<circle cx="214.5" cy="35.4" r="6"/>
<circle cx="109.3" cy="70.8" r="1.5"/>
<circle cx="296.6" cy="83.6" r="9.5"/>
<circle cx="296.7" cy="83.6" r="8.5"/>
<circle cx="167.8" cy="135.3" r="8"/>
<circle cx="167.8" cy="135.3" r="7.5"/>
<circle cx="260.8" cy="129.9" r="11.2"/>
<circle cx="260.9" cy="129.9" r="12.7"/>
<circle cx="42.3" cy="189" r="7"/>
<circle cx="42.4" cy="189" r="9"/>
<circle cx="199.5" cy="199.8" r="2"/>
<circle cx="352.3" cy="184.9" r="3"/>
<circle cx="354" cy="234.5" r="4.5"/>
<circle cx="28" cy="258.9" r="2.99"/>
<circle cx="28" cy="258.9" r="2.5"/>
<circle cx="145.4" cy="258.9" r="2"/>
</g>
<text font-size="4.8" fill="#1b2136" x="274.4" y="273.9">Law Wooden Clock 9</text>
<g font-size="4.7" fill="#1b2136">
<text x="290.9" y="15.2">Weight to be determined</text>
<text x="290.9" y="19.7">by experiment.Then size and</text>
<text x="290.9" y="24.2">shape can be made to suit</text>
<text x="43.5" y="85">Item 13 Hinge Section</text>
<text x="43.5" y="89.5">2 required</text>
<text x="43.5" y="94.1">Scale 1:1</text>
<text x="154.8" y="99.8">Item 14 Hour Tube</text>
<text x="204.1" y="99.8">Item 15 Hour Pivot</text>
<text x="154.8" y="104.4">1 required</text>
<text x="204.1" y="104.4">1 required</text>
<text x="316.6" y="107.3">Item 29 Winder</text>
<text x="154.8" y="108.9">Scale 2:1</text>
<text x="204.1" y="108.9">Scale 2:1</text>
<text x="316.6" y="111.8">1 required</text>
<text x="316.6" y="116.3">Scale 1:1</text>
<text x="17.5" y="134.7">Item 22 Hinge Pivot</text>
<text x="70.9" y="134.5">This end threaded</text>
<text x="17.5" y="139.2">1 required</text>
<text x="17.5" y="143.8">Scale 1:1</text>
<text x="70.9" y="139">onto shaft</text>
<text x="248.3" y="154.2">Item 14 Weight</text>
<text x="168.3" y="161.5">Item 16 Winder Pivot</text>
<text x="248.3" y="158.8">1 required</text>
<text x="168.3" y="166">1 required</text>
<text x="248.3" y="163.3">Scale 2:1</text>
<text x="168.3" y="170.5">Scale 1:1</text>
<text x="333.4" y="199.6">Item 25 Minute Hand</text>
<text x="333.4" y="204.1">1 required</text>
<text x="333.4" y="208.6">Scale 1:1</text>
<text x="17.5" y="216.2">Item 19 Small Shaft Cap</text>
<text x="17.5" y="220.7">9 required</text>
<text x="76.2" y="216.2">Item 20 Small Shaft</text>
<text x="76.2" y="220.7">Cap Flatted</text>
<text x="17.5" y="225.2">Scale 2:1</text>
<text x="76.2" y="225.2">1 required</text>
<text x="76.2" y="229.8">Scale 2:1</text>
<text x="190" y="232.9">Item 33 Pawl</text>
<text x="190" y="237.4">1 required</text>
<text x="190" y="241.9">Scale 1:1</text>
<text x="339.1" y="249.8">Item 24 Hour Hand</text>
<text x="339.1" y="254.3">1 required</text>
<text x="339.1" y="258.8">Scale 1:1</text>
<text x="60.4" y="270">Item 21 Shaft 74</text>
<text x="60.4" y="274.6">4 required</text>
<text x="140" y="272.3">Item 23 Pawl Pin</text>
<text x="60.4" y="279.1">Scale 1:1</text>
<text x="140" y="276.9">1 required</text>
<text x="140" y="281.4">Scale 1:1</text>
<text x="340.8" y="284.2">June 2011</text>
</g>
<g font-size="4" fill="#1b2136">
<text x="14.7" y="14.6" transform="rotate(30 14.7 14.6)">0.079</text>
<text x="58.1" y="15.3">2.362</text>
<text x="14.8" y="19.8" transform="rotate(30 14.8 19.8)">R2</text>
<text x="60.9" y="19.8">60</text>
<text x="110.5" y="22.4">0.787</text>
<text x="113.3" y="26.9">20</text>
<text x="131.4" y="35.9" transform="rotate(-57 131.4 35.9)">3</text>
<text x="18.9" y="41.6" transform="rotate(-90 18.9 41.6)">0.512</text>
<text x="23.4" y="38.8" transform="rotate(-90 23.4 38.8)">13</text>
<text x="116.9" y="42" transform="rotate(-90 116.9 42)">19</text>
<text x="124.3" y="38.6" transform="rotate(-57 124.3 38.6)">0.118</text>
<text x="187.9" y="39.1" transform="rotate(33 187.9 39.1)">0.240</text>
<text x="226.5" y="39.1" transform="rotate(42 226.5 39.1)">0.236</text>
<text x="112.4" y="44.7" transform="rotate(-90 112.4 44.7)">0.748</text>
<text x="188.3" y="44.7" transform="rotate(33 188.3 44.7)">6.10</text>
<text x="228.1" y="46.5" transform="rotate(42 228.1 46.5)">6</text>
<text x="300" y="45">0.197</text>
<text x="357.5" y="42.2">2.756</text>
<text x="360.2" y="46.7">70</text>
<text x="28.5" y="49">0.787</text>
<text x="31.3" y="53.5">20</text>
<text x="66.1" y="52.5">0.591</text>
<text x="303.9" y="49.5">5</text>
<text x="68.8" y="57">15</text>
<text x="96.1" y="56.1">0.591</text>
<text x="137.8" y="57.3" transform="rotate(-90 137.8 57.3)">6</text>
<text x="166.2" y="54.4">0.354</text>
<text x="172.3" y="58.8">9</text>
<text x="388.6" y="56.3" transform="rotate(-54 388.6 56.3)">1.575</text>
<text x="395.2" y="54.8" transform="rotate(-54 395.2 54.8)">40</text>
<text x="28.5" y="60.3">0.591</text>
<text x="31.3" y="64.8">15</text>
<text x="98.9" y="60.6">15</text>
<text x="133.3" y="61.1" transform="rotate(-90 133.3 61.1)">0.236</text>
<text x="340.4" y="66" transform="rotate(-90 340.4 66)">19</text>
<text x="310.7" y="69.2" transform="rotate(-90 310.7 69.2)">Square</text>
<text x="335.9" y="71" transform="rotate(-90 335.9 71)">0.748</text>
<text x="192.8" y="77" transform="rotate(-90 192.8 77)">12</text>
<text x="231.1" y="76.8" transform="rotate(-90 231.1 76.8)">0.709</text>
<text x="235.6" y="74" transform="rotate(-90 235.6 74)">18</text>
<text x="188.3" y="79.8" transform="rotate(-90 188.3 79.8)">0.472</text>
<text x="306.3" y="82.1" transform="rotate(-90 306.3 82.1)">0.276</text>
<text x="310.8" y="78.2" transform="rotate(-90 310.8 78.2)">7</text>
<text x="21.9" y="88.5" transform="rotate(45 21.9 88.5)">0.157</text>
<text x="20.6" y="93.5" transform="rotate(45 20.6 93.5)">R4</text>
<text x="85.5" y="93.9" transform="rotate(-90 85.5 93.9)">3</text>
<text x="81" y="100.1" transform="rotate(-90 81 100.1)">0.118</text>
<text x="103" y="98.9" transform="rotate(-58 103 98.9)">0.157</text>
<text x="108.2" y="99.1" transform="rotate(-58 108.2 99.1)">R4</text>
<text x="64.4" y="117.7">2.657</text>
<text x="202.8" y="119.3">0.984</text>
<text x="232.2" y="117.4" transform="rotate(-90 232.2 117.4)">9</text>
<text x="64.4" y="122.2">67.50</text>
<text x="205.6" y="123.8">25</text>
<text x="227.7" y="123.5" transform="rotate(-90 227.7 123.5)">0.354</text>
<text x="242.6" y="134.9" transform="rotate(-90 242.6 134.9)">16</text>
<text x="238.1" y="139.9" transform="rotate(-90 238.1 139.9)">0.630</text>
<text x="135.9" y="144.5">0.256</text>
<text x="137" y="149">6.50</text>
<text x="148.8" y="148.9">Square</text>
<text x="181.1" y="144.7">0.394</text>
<text x="183.8" y="149.1">10</text>
<text x="224.5" y="147.9">0.472</text>
<text x="377.4" y="149.7">0.146</text>
<text x="227.3" y="152.4">12</text>
<text x="378.5" y="154.2">3.70</text>
<text x="18" y="160.3" transform="rotate(-90 18 160.3)">0.079</text>
<text x="22.5" y="156.4" transform="rotate(-90 22.5 156.4)">2</text>
<text x="36.4" y="158.5">0.354</text>
<text x="94.8" y="160.3">0.354</text>
<text x="42.5" y="163">9</text>
<text x="97" y="164.8">Ø9</text>
<text x="374" y="166.8">0.028</text>
<text x="355.1" y="173" transform="rotate(-52 355.1 173)">0.236</text>
<text x="362.4" y="170.9" transform="rotate(-52 362.4 170.9)">6</text>
<text x="375.1" y="171.3">0.70</text>
<text x="71.4" y="177.7" transform="rotate(62 71.4 177.7)">0.087</text>
<text x="204.6" y="177.9" transform="rotate(-75 204.6 177.9)">4</text>
<text x="224.8" y="175.3">0.236</text>
<text x="228.7" y="179.8">6</text>
<text x="68" y="180.8" transform="rotate(62 68 180.8)">2.22</text>
<text x="198.6" y="182.6" transform="rotate(-75 198.6 182.6)">0.157</text>
<text x="104.1" y="196.9" transform="rotate(65 104.1 196.9)">1.181</text>
<text x="145.2" y="195.7" transform="rotate(-85 145.2 195.7)">0.572</text>
<text x="149.6" y="196.1" transform="rotate(-85 149.6 196.1)">14.54</text>
<text x="100.7" y="200.2" transform="rotate(65 100.7 200.2)">R30</text>
<text x="376.1" y="206.7">0.146</text>
<text x="377.2" y="211.2">3.70</text>
<text x="174.7" y="220.3">1.535</text>
<text x="359.9" y="220" transform="rotate(-48 359.9 220)">0.354</text>
<text x="367.4" y="218.4" transform="rotate(-48 367.4 218.4)">9</text>
<text x="377.2" y="219.2">0.028</text>
<text x="142.6" y="226.2" transform="rotate(-65 142.6 226.2)">0.640</text>
<text x="177.5" y="224.8">39</text>
<text x="378.3" y="223.7">0.70</text>
<text x="146.2" y="229.2" transform="rotate(-65 146.2 229.2)">R16.25</text>
<text x="139.5" y="238.4" transform="rotate(60 139.5 238.4)">0.157</text>
<text x="31.4" y="243.7" transform="rotate(-75 31.4 243.7)">6</text>
<text x="69.1" y="243.8">2.913</text>
<text x="138.7" y="246" transform="rotate(60 138.7 246)">4</text>
<text x="157.7" y="242.2">0.472</text>
<text x="25.5" y="248.5" transform="rotate(-75 25.5 248.5)">0.236</text>
<text x="71.9" y="248.3">74</text>
<text x="160.5" y="246.7">12</text>
</g>
<text font-size="3.5" x="250.8" y="274">Sht Size A3</text>
<g font-size="3.4" fill="#1b2136">
<text x="224.8" y="273.9">Sht 8 of12Shts</text>
<text x="224.8" y="281.2">Not to Scale</text>
<text x="274.7" y="281.2">All dimensions in inchs and (mm)</text>
<text x="368.8" y="280.6">Designed by: Brian law</text>
<text x="224.8" y="284.7">Unless otherwise stated</text>
<text x="274.7" y="284.7">3rd Angle projection</text>
<text x="368.8" y="284.1">www.woodenclocks.co.uk</text>
</g>
</svg>
